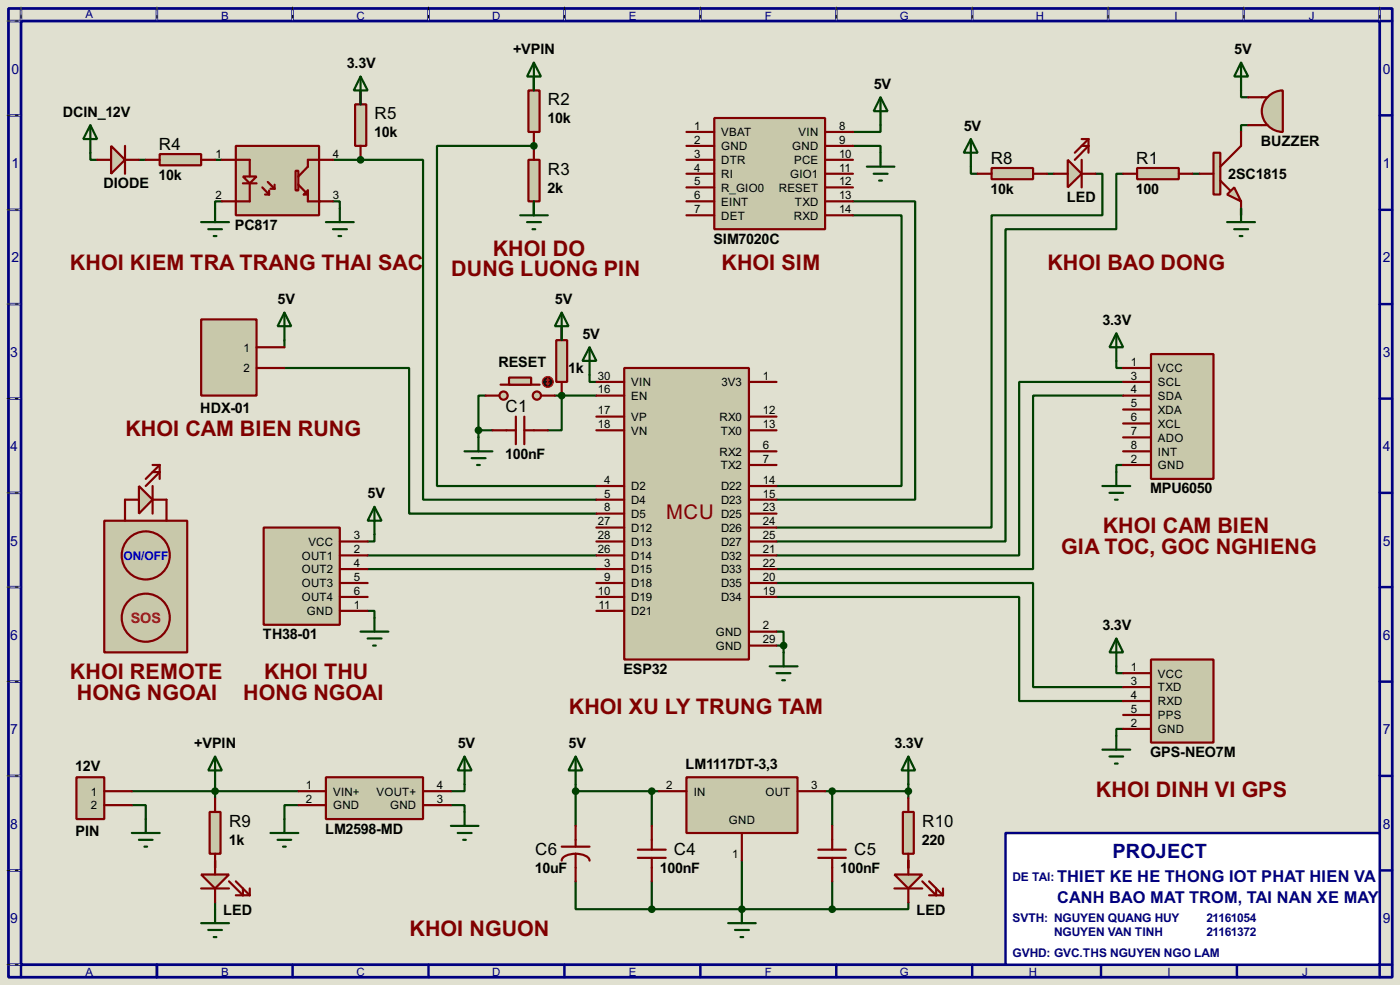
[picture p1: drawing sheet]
<svg xmlns="http://www.w3.org/2000/svg" width="256mm" height="180mm" viewBox="0 0 256 180" stroke-linecap="round" stroke-linejoin="round" font-family="sans-serif">
<path d="M0 0h256.5v180.3h-256.5z" fill="#e0e0d0"/>
<path d="M1.6 1.6h253.5v177.3h-253.5zM3.9 3.9h248.9v172.7h-248.9z" fill="none" stroke="#000080" stroke-width=".5"/>
<g fill="none" stroke="#000080" stroke-width=".45">
<path d="M3.9 1.6v2.3h-2.3M28.8 1.6v2.3M53.6 1.6v2.3M78.5 1.6v2.3M103.4 1.6v2.3M128.3 1.6v2.3M153.2 1.6v2.3M178.1 1.6v2.3M203 1.6v2.3M227.9 1.6v2.3M252.8 1.6v2.3h2.3M1.6 21.1h2.3"/>
<path d="M1.6 38.4h2.3M252.8 21.1h2.3M252.8 38.4h2.3M1.6 55.7h2.3M252.8 55.7h2.3M1.6 73h2.3M252.8 73h2.3M1.6 90.2h2.3M252.8 90.2h2.3M1.6 107.5h2.3M252.8 107.5h2.3M1.6 124.8h2.3"/>
<path d="M252.8 124.8h2.3M1.6 142h2.3M1.6 159.3h2.3M252.8 142h2.3M252.8 159.3h2.3M1.6 176.6h2.3v2.3M28.8 176.6v2.3M53.6 176.6v2.3M78.5 176.6v2.3M103.4 176.6v2.3M128.3 176.6v2.3M153.2 176.6v2.3"/>
<path d="M178.1 176.6v2.3M201.7 176.6v2.3M226.6 176.6v2.3M255.1 176.6h-2.3v2.3"/>
</g>
<g fill="none" stroke="#e0e0d0" stroke-width=".18">
<path d="M1.3 3.9h2.3M3.9 1.3v2.3M28.8 1.3v2.3M53.6 1.3v2.3M78.5 1.3v2.3M103.4 1.3v2.3M128.3 1.3v2.3M153.2 1.3v2.3M178.1 1.3v2.3M203 1.3v2.3M227.9 1.3v2.3M252.8 1.3v2.3"/>
<path d="M1.3 21.1h2.3M1.3 38.4h2.3M1.3 55.7h2.3M1.3 73h2.3M1.3 90.2h2.3M1.3 107.5h2.3M1.3 124.8h2.3M1.3 142h2.3M1.3 159.3h2.3M1.3 176.6h2.3"/>
</g>
<g fill="none" stroke="#000" stroke-width=".18" stroke-dasharray=".5 1">
<path d="M1.3 3.9h2.3M3.9 1.3v2.3M28.8 1.3v2.3M53.6 1.3v2.3M78.5 1.3v2.3M103.4 1.3v2.3M128.3 1.3v2.3M153.2 1.3v2.3M178.1 1.3v2.3M203 1.3v2.3M227.9 1.3v2.3M252.8 1.3v2.3"/>
<path d="M1.3 21.1h2.3M1.3 38.4h2.3M1.3 55.7h2.3M1.3 73h2.3M1.3 90.2h2.3M1.3 107.5h2.3M1.3 124.8h2.3M1.3 142h2.3M1.3 159.3h2.3M1.3 176.6h2.3"/>
</g>
<path d="M184.2 152.5h68.6v24.1h-68.6z" fill="#fff" stroke="#000080" stroke-width=".45"/>
<g fill="none" stroke="#004000" stroke-width=".4">
<path d="M66.1 16.6v2.5M97.8 14v2.6M227.4 16.6v1.2h1.3M16.6 28v1.3h1.2M25.5 29.3h1.2M39.4 29.3h1.3M40.7 36.9h-1.3v1.3M61 36.9h1.3v1.3M97.8 36.9v2.5M156.3 39.4h8.9v49.6h-22.9M156.3 36.9h11.4v54.6h-25.4M156.3 26.7h5v1.3"/>
<path d="M161.3 22.9v1.3h-5M177.9 30.5v1.3h1.2M191.8 31.8h1.3M200.7 31.8h1.3v7.6h-20.3v57.2h-39.4M205.8 31.8h-1.3v10.2h-20.3v57.1h-41.9M218.5 31.8h1.3M227.4 38.2v1.2M228.7 22.9h-1.3v1.3M87.7 78.8v1.3M87.7 78.8h2.5M89 72.4h-1.3v6.4M108 68.6v1.3h1.3"/>
<path d="M204.5 66.1v1.3h1.3M205.8 69.9h-19.1v31.8h-44.4M205.8 72.4h-16.5v31.8h-47M205.8 85.1h-1.3v1.3M142.3 115.6h1.3v2.6M142.3 109.3h44.4v19h19.1M142.3 106.7h47v19.1h16.5M142.3 118.2h1.3M143.6 118.2v1.2M204.5 122v1.2h1.3M205.8 133.4h-1.3v1.3"/>
</g>
<circle cx="66.1" cy="29.3" r=".2" fill="#004000"/>
<path d="M61 29.3h16.5v62.2h31.8" fill="none" stroke="#004000" stroke-width=".4"/>
<circle cx="97.8" cy="26.7" r=".2" fill="#004000"/>
<g fill="none" stroke="#004000" stroke-width=".4">
<path d="M97.8 26.7h-17.7v62.3h29.2M52.1 67.4h22.9v26.6h34.3M52.1 62.3v1.3M101.7 72.4h7.6M68.6 97.8v1.3h-1.2M67.4 111.8h1.2v1.3M67.4 101.7h41.9M67.4 104.2h41.9M24.2 147.4h2.5v2.5M24.2 144.8h30.5M39.4 143.6v2.5M39.4 157.5v1.3"/>
<path d="M54.7 147.4h-2.6v2.5M82.6 147.4h2.5v1.2M85.1 143.6v1.2h-2.5M105.5 144.8h15.2M105.5 143.6v7.6M119.4 144.8v6.4M151.2 144.8h15.2M152.5 144.8v6.4M166.4 143.6v2.5M166.4 157.5v1.3M39.4 165.2v1.2"/>
</g>
<circle cx="102.9" cy="72.4" r=".2" fill="#004000"/>
<path d="M102.9 59.7v2.6M102.9 72.4v6.4h-2.5M135.9 157.5v8.9" fill="none" stroke="#004000" stroke-width=".4"/>
<circle cx="135.9" cy="166.4" r=".2" fill="#004000"/>
<path d="M105.5 161.3v5.1h13.9M119.4 161.3v5.1M119.4 166.4h33.1M152.5 161.3v5.1M166.4 165.2v1.2h-13.9" fill="none" stroke="#004000" stroke-width=".4"/>
<path d="M114.4 67.4h22.8v53.3h-22.8z" fill="#c8c8aa" stroke="#800000" stroke-width=".4"/>
<g fill="none" stroke="#800000" stroke-width=".4">
<path d="M109.3 69.9h5.1M109.3 72.4h5.1M109.3 76.3h5.1M109.3 78.8h5.1M137.2 69.9h5.1M137.2 76.3h5.1M137.2 78.8h5.1M109.3 89h5.1M109.3 91.5h5.1M109.3 94h5.1M109.3 96.6h5.1M109.3 99.1h5.1"/>
<path d="M137.2 82.6h5.1M137.2 85.1h5.1M137.2 89h5.1M137.2 91.5h5.1M137.2 94h5.1M137.2 96.6h5.1M137.2 99.1h5.1M109.3 101.7h5.1M109.3 104.2h5.1M109.3 106.7h5.1M109.3 109.3h5.1M109.3 111.8h5.1"/>
<path d="M137.2 101.7h5.1M137.2 104.2h5.1M137.2 106.7h5.1M137.2 109.3h5.1M137.2 115.6h5.1M137.2 118.2h5.1"/>
</g>
<path d="M130.9 21.6h20.3v20.4h-20.3z" fill="#c8c8aa" stroke="#800000" stroke-width=".4"/>
<g fill="none" stroke="#800000" stroke-width=".4">
<path d="M125.8 24.2h5.1M125.8 26.7h5.1M125.8 29.3h5.1M125.8 31.8h5.1M125.8 34.3h5.1M125.8 36.9h5.1M125.8 39.4h5.1M151.2 24.2h5.1M151.2 26.7h5.1M151.2 29.3h5.1M151.2 31.8h5.1M151.2 34.3h5.1"/>
<path d="M151.2 36.9h5.1M151.2 39.4h5.1"/>
</g>
<path d="M108 63.6l1.3 2.5h-2.6zM108 63.6v5M143.6 119.4v2.6M141 122h5.1M142.3 123.2h2.5M143.3 124.5h.5" fill="none" stroke="#004000" stroke-width=".4"/>
<circle cx="143.5" cy="118.2" r=".5" fill="#004000" stroke="#004000" stroke-width=".4"/>
<path d="M59.7 142.3h17.8v7.6h-17.8z" fill="#c8c8aa" stroke="#800000" stroke-width=".4"/>
<path d="M54.7 144.8h5M54.7 147.4h5M77.5 144.8h5.1M77.5 147.4h5.1" fill="none" stroke="#800000" stroke-width=".4"/>
<path d="M14 142.3h5.1v7.6h-5.1z" fill="#c8c8aa" stroke="#800000" stroke-width=".4"/>
<path d="M19.1 144.8h5.1M19.1 147.4h5.1" fill="none" stroke="#800000" stroke-width=".4"/>
<path d="M125.8 142.3h20.3v10.2h-20.3z" fill="#c8c8aa" stroke="#800000" stroke-width=".4"/>
<path d="M120.7 144.8h5.1M135.9 152.5v5M146.1 144.8h5.1" fill="none" stroke="#800000" stroke-width=".4"/>
<path d="M43.2 26.7h15.3v12.7h-15.3z" fill="#c8c8aa" stroke="#800000" stroke-width=".4"/>
<path d="M44.5 32.3h2.5l-1.2 1.3z" fill="#c8c8aa" stroke="#800000" stroke-width=".4"/>
<path d="M40.7 29.3h5.1v3M44.5 33.6h2.5M45.8 33.6v3.3h-5.1M48.1 34.3l1.2 1.3M48.6 35.6h.7M49.1 33.3l1.2 1.3M49.3 34.9v.7M49.6 34.6h.7M50.3 33.8v.8M54.2 31.3h.5v3.6h-.5zM54.7 33.8l1.7 1.8h-.7l.7-.7v2h4.6M61 29.3h-4.6v1.2l-1.7 1.8" fill="none" stroke="#800000" stroke-width=".4"/>
<g fill="#c8c8aa" stroke="#800000" stroke-width=".4">
<circle cx="98.3" cy="72.4" r=".75"/>
<circle cx="92.2" cy="72.4" r=".75"/>
</g>
<path d="M91.7 70.4h7.2" fill="none" stroke="#800000" stroke-width=".4"/>
<path d="M93.3 69.1h4v1.3h-4z" fill="#c8c8aa" stroke="#800000" stroke-width=".4"/>
<path d="M89 72.4h2.5M99.1 72.4h2.6" fill="none" stroke="#800000" stroke-width=".4"/>
<circle cx="100.3" cy="69.9" r="1" fill="#400000" stroke="#f00" stroke-width=".2"/>
<path d="M100.1 70.2l.3 .2M100.4 69.4v1M100.4 69.4l-.3 .3M100.4 69.4l.2 .3M100.6 70.2l-.2 .2" fill="none" stroke="#f00" stroke-width=".2"/>
<path d="M90.2 78.8h4.3M94.5 76.3v5M96.1 76.3v5M96.1 78.8h4.3" fill="none" stroke="#800000" stroke-width=".4"/>
<path d="M85.1 82.6h5.1M86.4 83.9h2.6M87.4 85.1h.5M87.7 80.1v2.5M204.5 116.9l1.3 2.5h-2.5zM204.5 116.9v5.1M202 137.2h5.1M203.3 138.5h2.5M204.3 139.8h.5M204.5 134.7v2.5" fill="none" stroke="#004000" stroke-width=".4"/>
<circle cx="87.6" cy="78.8" r=".5" fill="#004000" stroke="#004000" stroke-width=".4"/>
<path d="M210.9 120.7h11.4v15.2h-11.4z" fill="#c8c8aa" stroke="#800000" stroke-width=".4"/>
<path d="M205.8 130.9h5.1M205.8 128.3h5.1M205.8 125.8h5.1M205.8 133.4h5.1M205.8 123.2h5.1" fill="none" stroke="#800000" stroke-width=".4"/>
<path d="M210.9 64.8h11.4v22.9h-11.4z" fill="#c8c8aa" stroke="#800000" stroke-width=".4"/>
<path d="M205.8 67.4h5.1M205.8 69.9h5.1M205.8 72.4h5.1M205.8 75h5.1M205.8 77.5h5.1M205.8 85.1h5.1M205.8 80.1h5.1M205.8 82.6h5.1" fill="none" stroke="#800000" stroke-width=".4"/>
<path d="M161.3 17.8l1.3 2.6h-2.5zM161.3 17.8v5.1M158.8 30.5h5.1M160.1 31.8h2.5M161.1 33.1h.5M161.3 28v2.5M204.5 61l1.3 2.6h-2.5zM204.5 61v5.1M202 89h5.1M203.3 90.2h2.5M204.3 91.5h.5M204.5 86.4v2.6" fill="none" stroke="#004000" stroke-width=".4"/>
<path d="M232.3 17.7a3.9 3.9 0 0 1 2.7-1.1v7.6a3.8 3.8 0 0 1-3.5-2.4 3.8 3.8 0 0 1 .8-4.1z" fill-rule="evenodd" fill="#c8c8aa" stroke="#800000" stroke-width=".4"/>
<path d="M228.7 17.8h3.5M228.7 22.9h3.5" fill="none" stroke="#800000" stroke-width=".4"/>
<path d="M224.8 35.6l1.3-1.3 1.3 2.6z" fill="#c8c8aa" stroke="#800000" stroke-width=".4"/>
<path d="M222.3 28h1.3v7.6h-1.3z" fill="#c8c8aa" stroke="#800000" stroke-width=".4"/>
<path d="M219.8 31.8h2.5M223.6 33.1l1.8 1.8M227.4 24.2v2.5l-3.8 3.8M227.4 36.9v2.5" fill="none" stroke="#800000" stroke-width=".4"/>
<path d="M208.3 30.8h7.7v2h-7.7z" fill="#c8c8aa" stroke="#800000" stroke-width=".4"/>
<path d="M205.8 31.8h2.5M216 31.8h2.5" fill="none" stroke="#800000" stroke-width=".4"/>
<path d="M227.4 11.5l1.3 2.5h-2.6zM227.4 11.5v5.1M227.4 38.2v2.5M224.8 40.7h5.1M226.1 42h2.6M227.1 43.2h.5" fill="none" stroke="#004000" stroke-width=".4"/>
<path d="M96.8 16.6h2.1v7.6h-2.1z" fill="#c8c8aa" stroke="#800000" stroke-width=".4"/>
<path d="M97.8 14v2.6M97.8 24.2v2.5" fill="none" stroke="#800000" stroke-width=".4"/>
<path d="M96.8 29.3h2.1v7.6h-2.1z" fill="#c8c8aa" stroke="#800000" stroke-width=".4"/>
<path d="M97.8 26.7v2.6M97.8 36.9v2.5" fill="none" stroke="#800000" stroke-width=".4"/>
<g fill="none" stroke="#004000" stroke-width=".4">
<path d="M97.8 11.5l1.3 2.5h-2.5zM97.8 11.5v5.1M39.4 38.2v2.5M62.3 38.2v2.5M95.3 39.4h5.1M97.8 36.9v2.5M36.9 40.7h5.1M38.2 42h2.5M39.2 43.2h.5M59.7 40.7h5.1M61 42h2.6M62 43.2h.5"/>
<path d="M96.6 40.7h2.5M97.6 42h.5"/>
</g>
<path d="M29.3 28.2h7.6v2.1h-7.6z" fill="#c8c8aa" stroke="#800000" stroke-width=".4"/>
<path d="M26.7 29.3h2.6M36.9 29.3h2.5" fill="none" stroke="#800000" stroke-width=".4"/>
<path d="M65.1 19.1h2v7.6h-2z" fill="#c8c8aa" stroke="#800000" stroke-width=".4"/>
<path d="M66.1 16.6v2.5M66.1 26.7v2.6" fill="none" stroke="#800000" stroke-width=".4"/>
<path d="M20.4 26.7l2.5 2.6-2.5 2.5z" fill="#c8c8aa" stroke="#800000" stroke-width=".4"/>
<path d="M17.8 29.3h2.6M22.9 26.7v5.1M22.9 29.3h2.6" fill="none" stroke="#800000" stroke-width=".4"/>
<path d="M66.1 14l1.3 2.6h-2.6zM66.1 14v5.1M16.6 22.9l1.2 2.6h-2.5zM16.6 22.9v5.1" fill="none" stroke="#004000" stroke-width=".4"/>
<path d="M195.6 29.3l2.6 2.5-2.6 2.5z" fill="#c8c8aa" stroke="#800000" stroke-width=".4"/>
<path d="M193.1 31.8h2.5M198.2 29.3v5M198.2 26.7h1.2l-2.5 2.6M198.2 25.5h1.2M198.2 31.8h2.5M199.4 25.5l-2.5 2.5M199.4 25.5v2.5" fill="none" stroke="#800000" stroke-width=".4"/>
<path d="M181.7 30.8h7.6v2h-7.6z" fill="#c8c8aa" stroke="#800000" stroke-width=".4"/>
<path d="M179.1 31.8h2.6M189.3 31.8h2.5" fill="none" stroke="#800000" stroke-width=".4"/>
<g fill="none" stroke="#004000" stroke-width=".4">
<path d="M177.9 25.5l1.2 2.5h-2.5zM177.9 25.5v5M39.4 138.5l1.3 2.5h-2.5zM39.4 138.5v5.1M85.1 138.5l1.3 2.5h-2.5zM85.1 138.5v5.1M24.2 152.5h5.1M25.5 153.7h2.5M26.5 155h.5M26.7 149.9v2.6M49.6 152.5h5.1M50.9 153.7h2.5"/>
<path d="M51.9 155h.5M52.1 149.9v2.6M82.6 151.2h5.1M83.9 152.5h2.5M84.9 153.7h.5M85.1 148.6v2.6M36.9 169h5.1M38.2 170.2h2.5M39.2 171.5h.5M39.4 166.4v2.6"/>
</g>
<g fill="#004000" stroke="#004000" stroke-width=".4">
<circle cx="66" cy="29.3" r=".5"/>
<circle cx="97.8" cy="26.7" r=".5"/>
<circle cx="39.4" cy="144.8" r=".5"/>
</g>
<path d="M38.4 148.6h2v7.7h-2z" fill="#c8c8aa" stroke="#800000" stroke-width=".4"/>
<path d="M39.4 146.1v2.5M39.4 156.3v2.5" fill="none" stroke="#800000" stroke-width=".4"/>
<path d="M36.9 160.1h5.1l-2.6 2.5z" fill="#c8c8aa" stroke="#800000" stroke-width=".4"/>
<g fill="none" stroke="#800000" stroke-width=".4">
<path d="M39.4 157.5v2.6M116.9 157h5.1M116.9 155.5h5.1M119.4 151.2v4.3M119.4 157v4.3M149.9 157h5.1M149.9 155.5h5.1M152.5 151.2v4.3M152.5 157v4.3M36.9 162.6h5.1M39.4 162.6v2.6M42 161.3l2.5 2.6v-1.3"/>
<path d="M43.2 161.3l2.6 2.6M43.2 163.9h2.6M45.8 162.6v1.3"/>
</g>
<path d="M165.4 148.6h2v7.7h-2z" fill="#c8c8aa" stroke="#800000" stroke-width=".4"/>
<path d="M102.9 155h5.1M105.5 156.3a3.3 3.3 0 0 1 2.4 .8l.1 .4M105.5 156.3a3.2 3.2 0 0 0-2.5 .8l-.1 .4M105.5 151.2v3.8M105.5 156.3v5M166.4 146.1v2.5M166.4 156.3v2.5" fill="none" stroke="#800000" stroke-width=".4"/>
<path d="M163.9 160.1h5.1l-2.6 2.5z" fill="#c8c8aa" stroke="#800000" stroke-width=".4"/>
<path d="M166.4 157.5v2.6M163.9 162.6h5.1M166.4 162.6v2.6M169 161.3l2.5 2.6v-1.3M170.2 161.3l2.6 2.6M170.2 163.9h2.6M172.8 162.6v1.3" fill="none" stroke="#800000" stroke-width=".4"/>
<g fill="#004000" stroke="#004000" stroke-width=".4">
<circle cx="119.4" cy="144.8" r=".5"/>
<circle cx="152.4" cy="144.8" r=".5"/>
<circle cx="166.4" cy="144.8" r=".5"/>
<circle cx="105.4" cy="144.8" r=".5"/>
</g>
<path d="M105.5 138.5l1.2 2.5h-2.5zM105.5 138.5v5.1M166.4 138.5l1.3 2.5h-2.5zM166.4 138.5v5.1M133.4 169h5.1M134.7 170.2h2.5M135.7 171.5h.5M135.9 166.4v2.6" fill="none" stroke="#004000" stroke-width=".4"/>
<path d="M36.9 58.5h10.1v13.9h-10.1z" fill="#c8c8aa" stroke="#800000" stroke-width=".4"/>
<path d="M47 63.6h5.1M47 67.4h5.1" fill="none" stroke="#800000" stroke-width=".4"/>
<path d="M52.1 57.2l1.3 2.5h-2.5zM52.1 57.2v5.1" fill="none" stroke="#004000" stroke-width=".4"/>
<path d="M19.1 95.3h15.2v24.1h-15.2z" fill="#c8c8aa" stroke="#800000" stroke-width=".4"/>
<g fill="#c8c8aa" stroke="#800000" stroke-width=".4">
<circle cx="26.7" cy="101.7" r="4.4"/>
<circle cx="26.7" cy="113.1" r="4.4"/>
</g>
<path d="M22.9 91.5v3.8M30.5 91.5v3.8" fill="none" stroke="#800000" stroke-width=".4"/>
<path d="M25.5 89l2.5 2.5-2.5 2.5z" fill="#c8c8aa" stroke="#800000" stroke-width=".4"/>
<path d="M22.9 91.5h2.6M28 89v5M28 86.4h1.3l-2.6 2.6M28 85.1h1.3M28 91.5h2.5M29.3 85.1l-2.6 2.6M29.3 85.1v2.6" fill="none" stroke="#800000" stroke-width=".4"/>
<path d="M48.3 96.6h14v17.8h-14z" fill="#c8c8aa" stroke="#800000" stroke-width=".4"/>
<path d="M62.3 99.1h5.1M62.3 101.7h5.1M62.3 104.2h5.1M62.3 106.7h5.1M62.3 109.3h5.1M62.3 111.8h5.1" fill="none" stroke="#800000" stroke-width=".4"/>
<path d="M68.6 92.8l1.3 2.5h-2.5zM68.6 92.8v5M66.1 115.6h5.1M67.4 116.9h2.5M68.4 118.2h.5M68.6 113.1v2.5" fill="none" stroke="#004000" stroke-width=".4"/>
<path d="M101.9 62.3h2v7.6h-2z" fill="#c8c8aa" stroke="#800000" stroke-width=".4"/>
<path d="M102.9 59.7v2.6M102.9 69.9v2.5" fill="none" stroke="#800000" stroke-width=".4"/>
<g fill="#004000" stroke="#004000" stroke-width=".4">
<circle cx="102.9" cy="72.4" r=".5"/>
<circle cx="135.9" cy="166.4" r=".5"/>
<circle cx="119.4" cy="166.4" r=".5"/>
<circle cx="152.4" cy="166.4" r=".5"/>
</g>
<path d="M102.9 57.2l1.3 2.5h-2.5zM102.9 57.2v5.1" fill="none" stroke="#004000" stroke-width=".4"/>
<g font-size="4.4" fill="#800000">
<text x="90.3" y="46.8">KHOI DO</text>
<text x="12.8" y="49.4">KHOI KIEM TRA TRANG THAI SAC</text>
<text x="82.7" y="50.6">DUNG LUONG PIN</text>
<text x="132.2" y="49.4">KHOI SIM</text>
<text x="191.9" y="49.4">KHOI BAO DONG</text>
<text x="23" y="79.9">KHOI CAM BIEN RUNG</text>
<text x="194.4" y="101.4">GIA TOC, GOC NGHIENG</text>
<text x="202" y="97.6">KHOI CAM BIEN</text>
<text x="12.8" y="124.3">KHOI REMOTE</text>
<text x="48.4" y="124.3">KHOI THU</text>
<text x="14.1" y="128.1">HONG NGOAI</text>
<text x="44.6" y="128.1">HONG NGOAI</text>
<text x="104.2" y="130.7">KHOI XU LY TRUNG TAM</text>
<text x="200.8" y="145.9">KHOI DINH VI GPS</text>
<text x="75" y="171.3">KHOI NGUON</text>
</g>
<text font-size="4.2" fill="#800000" x="122" y="94.9">MCU</text>
<text font-size="4.1" fill="#000080" x="203.8" y="157.1">PROJECT</text>
<g font-size="3.5">
<text x="68.6" y="21.8">R5</text>
<text x="100.4" y="19.2">R2</text>
<text x="29.1" y="27.4">R4</text>
<text x="181.5" y="30">R8</text>
<text x="208.2" y="30">R1</text>
<text x="100.4" y="31.9">R3</text>
<text x="92.6" y="75.5">C1</text>
<text x="42" y="151.3">R9</text>
<text x="169" y="151.3">R10</text>
<text x="98.1" y="156.4">C6</text>
<text x="123.5" y="156.4">C4</text>
<text x="156.5" y="156.4">C5</text>
</g>
<g font-size="3.4" fill="#000080">
<text x="193.7" y="161.5">THIET KE HE THONG IOT PHAT HIEN VA</text>
<text x="193.7" y="165.3">CANH BAO MAT TROM, TAI NAN XE MAY</text>
</g>
<g font-size="3">
<text x="94" y="9.9">+VPIN</text>
<text x="226.1" y="9.9">5V</text>
<text x="63.6" y="12.5">3.3V</text>
<text x="160.1" y="16.2">5V</text>
<text x="11.5" y="21.3">DCIN_12V</text>
<text x="100.3" y="22.6">10k</text>
<text x="176.6" y="23.9">5V</text>
<text x="68.6" y="25.2">10k</text>
<text x="231" y="26.8">BUZZER</text>
<text x="18.9" y="34.5">DIODE</text>
<text x="29.1" y="32.9">10k</text>
<text x="100.3" y="35.3">2k</text>
<text x="181.5" y="35.5">10k</text>
<text x="208.1" y="35.5">100</text>
<text x="225" y="32.8">2SC1815</text>
<text x="195.4" y="37">LED</text>
<text x="43" y="42">PC817</text>
<text x="130.7" y="44.6">SIM7020C</text>
<text x="50.9" y="55.7">5V</text>
<text x="101.7" y="55.7">5V</text>
<text x="202" y="59.5">3.3V</text>
<text x="106.7" y="62">5V</text>
<text x="91.3" y="67.1">RESET</text>
<text x="104.1" y="68.3">1k</text>
<text x="36.7" y="75.5">HDX-01</text>
<text x="92.6" y="84">100nF</text>
<text x="67.4" y="91.2">5V</text>
<text x="210.7" y="90.3">MPU6050</text>
<text x="48.1" y="117">TH38-01</text>
<text x="202" y="115.4">3.3V</text>
<text x="114.2" y="123.4">ESP32</text>
<text x="35.6" y="136.9">+VPIN</text>
<text x="83.9" y="136.9">5V</text>
<text x="104.2" y="136.9">5V</text>
<text x="163.9" y="136.9">3.3V</text>
<text x="13.8" y="141.1">12V</text>
<text x="125.6" y="140.7">LM1117DT-3,3</text>
<text x="210.7" y="138.6">GPS-NEO7M</text>
<text x="13.8" y="153">PIN</text>
<text x="41.9" y="154.7">1k</text>
<text x="59.5" y="152.6">LM2598-MD</text>
<text x="168.9" y="154.7">220</text>
<text x="98" y="159.8">10uF</text>
<text x="120.9" y="159.8">100nF</text>
<text x="153.9" y="159.8">100nF</text>
<text x="40.9" y="167.4">LED</text>
<text x="167.9" y="167.4">LED</text>
</g>
<text font-size="3" fill="#f00" x="23.9" y="114.1">SOS</text>
<g font-size="2.9" fill="#000080">
<text x="2.1" y="13.5">0</text>
<text x="253.4" y="13.5">0</text>
<text x="2.1" y="30.7">1</text>
<text x="253.4" y="30.7">1</text>
<text x="2.1" y="48">2</text>
<text x="253.4" y="48">2</text>
<text x="1.9" y="65.3">3</text>
<text x="253.4" y="65.3">3</text>
<text x="1.9" y="82.5">4</text>
<text x="253.4" y="82.5">4</text>
<text x="1.9" y="99.9">5</text>
<text x="253.4" y="99.9">5</text>
<text x="1.9" y="117.1">6</text>
<text x="253.4" y="117.1">6</text>
<text x="1.9" y="134.4">7</text>
<text x="253.4" y="134.4">7</text>
<text x="1.9" y="151.7">8</text>
<text x="253.4" y="151.7">8</text>
<text x="1.9" y="168.9">9</text>
<text x="253.4" y="168.9">9</text>
</g>
<text font-size="2.5" fill="#0000c0" x="22.6" y="102.5">ON/OFF</text>
<g font-size="2.5" fill="#000080">
<text x="185.5" y="161.2">DE TAI:</text>
<text x="185.5" y="168.8">SVTH: NGUYEN QUANG HUY</text>
<text x="193.1" y="171.4">NGUYEN VAN TINH</text>
<text x="221" y="168.8">21161054</text>
<text x="221" y="171.4">21161372</text>
<text x="185.5" y="175.2">GVHD: GVC.THS NGUYEN NGO LAM</text>
</g>
<g font-size="2.4" fill="#000080">
<text x="15.6" y="3.4">A</text>
<text x="40.5" y="3.6">B</text>
<text x="65.3" y="3.6">C</text>
<text x="90.2" y="3.6">D</text>
<text x="115.2" y="3.6">E</text>
<text x="140.1" y="3.6">F</text>
<text x="164.8" y="3.6">G</text>
<text x="189.8" y="3.6">H</text>
<text x="215.1" y="3.6">I</text>
<text x="239.8" y="3.6">J</text>
<text x="15.6" y="178.7">A</text>
<text x="40.5" y="178.7">B</text>
<text x="65.3" y="178.7">C</text>
<text x="90.2" y="178.7">D</text>
<text x="115.2" y="178.7">E</text>
<text x="140.1" y="178.7">F</text>
<text x="164.8" y="178.7">G</text>
<text x="188.5" y="178.7">H</text>
<text x="213.9" y="178.7">I</text>
<text x="238.5" y="178.7">J</text>
</g>
<g font-size="2.4">
<text x="127.2" y="23.8">1</text>
<text x="153.7" y="23.8">8</text>
<text x="39.5" y="28.9">1</text>
<text x="61" y="28.9">4</text>
<text x="127.2" y="26.3">2</text>
<text x="127.2" y="28.9">3</text>
<text x="132.1" y="25">VBAT</text>
<text x="132.1" y="27.5">GND</text>
<text x="145.1" y="27.5">GND</text>
<text x="146.3" y="25">VIN</text>
<text x="153.7" y="26.3">9</text>
<text x="153.7" y="28.9">10</text>
<text x="127.2" y="31.4">4</text>
<text x="127.2" y="33.9">5</text>
<text x="132.1" y="30">DTR</text>
<text x="132.1" y="32.6">RI</text>
<text x="132.1" y="35.1">R_GIO0</text>
<text x="142.7" y="35.1">RESET</text>
<text x="144.7" y="32.6">GIO1</text>
<text x="145.5" y="30">PCE</text>
<text x="153.7" y="31.4">11</text>
<text x="153.7" y="33.9">12</text>
<text x="39.5" y="36.5">2</text>
<text x="61" y="36.5">3</text>
<text x="127.2" y="36.5">6</text>
<text x="127.2" y="39">7</text>
<text x="132.1" y="37.7">EINT</text>
<text x="132.1" y="40.2">DET</text>
<text x="145.4" y="40.2">RXD</text>
<text x="145.6" y="37.7">TXD</text>
<text x="153.7" y="39">14</text>
<text x="153.7" y="36.5">13</text>
<text x="44.6" y="64.4">1</text>
<text x="44.6" y="68.1">2</text>
<text x="109.5" y="69.5">30</text>
<text x="109.5" y="72">16</text>
<text x="115.6" y="70.7">VIN</text>
<text x="132.2" y="70.7">3V3</text>
<text x="139.8" y="69.5">1</text>
<text x="207.2" y="67">1</text>
<text x="207.2" y="69.5">3</text>
<text x="207.2" y="72">4</text>
<text x="212.1" y="68.1">VCC</text>
<text x="212.1" y="70.7">SCL</text>
<text x="109.5" y="75.8">17</text>
<text x="115.6" y="73.2">EN</text>
<text x="115.6" y="77.1">VP</text>
<text x="131.8" y="77.1">RX0</text>
<text x="139.8" y="75.8">12</text>
<text x="207.2" y="74.6">5</text>
<text x="207.2" y="77.1">6</text>
<text x="212.1" y="73.2">SDA</text>
<text x="212.1" y="75.8">XDA</text>
<text x="109.5" y="78.3">18</text>
<text x="115.6" y="79.6">VN</text>
<text x="131.8" y="83.4">RX2</text>
<text x="132" y="79.6">TX0</text>
<text x="139.8" y="78.3">13</text>
<text x="139.8" y="82.2">6</text>
<text x="207.2" y="79.7">7</text>
<text x="207.2" y="82.2">8</text>
<text x="212.1" y="78.3">XCL</text>
<text x="212.1" y="80.8">ADO</text>
<text x="212.1" y="83.4">INT</text>
<text x="110.7" y="88.5">4</text>
<text x="115.6" y="89.8">D2</text>
<text x="132" y="85.9">TX2</text>
<text x="132.1" y="89.8">D22</text>
<text x="139.8" y="84.7">7</text>
<text x="139.8" y="88.5">14</text>
<text x="207.2" y="84.7">2</text>
<text x="212.1" y="85.9">GND</text>
<text x="110.7" y="91.1">5</text>
<text x="110.7" y="93.6">8</text>
<text x="115.6" y="92.3">D4</text>
<text x="115.6" y="94.8">D5</text>
<text x="132.1" y="92.3">D23</text>
<text x="132.1" y="94.8">D25</text>
<text x="139.8" y="91.1">15</text>
<text x="139.8" y="93.6">23</text>
<text x="56.5" y="99.9">VCC</text>
<text x="64.8" y="98.7">3</text>
<text x="64.8" y="101.2">2</text>
<text x="109.5" y="96.2">27</text>
<text x="109.5" y="98.7">28</text>
<text x="109.5" y="101.2">26</text>
<text x="115.6" y="97.4">D12</text>
<text x="115.6" y="99.9">D13</text>
<text x="132.1" y="97.4">D26</text>
<text x="132.1" y="99.9">D27</text>
<text x="139.8" y="96.2">24</text>
<text x="139.8" y="98.7">25</text>
<text x="139.8" y="101.2">21</text>
<text x="55.3" y="102.5">OUT1</text>
<text x="55.3" y="105">OUT2</text>
<text x="55.3" y="107.5">OUT3</text>
<text x="64.8" y="103.8">4</text>
<text x="64.8" y="106.3">5</text>
<text x="110.7" y="103.8">3</text>
<text x="110.7" y="106.3">9</text>
<text x="115.6" y="102.5">D14</text>
<text x="115.6" y="105">D15</text>
<text x="115.6" y="107.5">D18</text>
<text x="132.1" y="102.5">D32</text>
<text x="132.1" y="105">D33</text>
<text x="132.1" y="107.5">D35</text>
<text x="139.8" y="103.8">22</text>
<text x="139.8" y="106.3">20</text>
<text x="55.3" y="110.1">OUT4</text>
<text x="56.2" y="112.6">GND</text>
<text x="64.8" y="108.9">6</text>
<text x="64.8" y="111.4">1</text>
<text x="109.5" y="108.9">10</text>
<text x="109.7" y="111.4">11</text>
<text x="115.6" y="110.1">D19</text>
<text x="115.6" y="112.6">D21</text>
<text x="132.1" y="110.1">D34</text>
<text x="139.8" y="108.9">19</text>
<text x="131.1" y="116.4">GND</text>
<text x="131.1" y="119">GND</text>
<text x="139.8" y="115.2">2</text>
<text x="139.8" y="117.8">29</text>
<text x="207.2" y="125.4">3</text>
<text x="207.2" y="122.8">1</text>
<text x="212.1" y="124">VCC</text>
<text x="207.2" y="130.5">5</text>
<text x="207.2" y="127.9">4</text>
<text x="212.1" y="131.7">PPS</text>
<text x="212.1" y="129.1">RXD</text>
<text x="212.1" y="126.6">TXD</text>
<text x="207.2" y="133">2</text>
<text x="212.1" y="134.2">GND</text>
<text x="16.7" y="145.6">1</text>
<text x="16.7" y="148.2">2</text>
<text x="56.1" y="144.4">1</text>
<text x="56.1" y="147">2</text>
<text x="61" y="145.6">VIN+</text>
<text x="61" y="148.2">GND</text>
<text x="69" y="145.6">VOUT+</text>
<text x="71.5" y="148.2">GND</text>
<text x="80.1" y="144.4">4</text>
<text x="80.1" y="147">3</text>
<text x="122.1" y="144.4">2</text>
<text x="127.1" y="145.6">IN</text>
<text x="140.2" y="145.6">OUT</text>
<text x="148.6" y="144.4">3</text>
<text x="133.5" y="150.8">GND</text>
<text x="134.2" y="157">1</text>
</g>
</svg>
